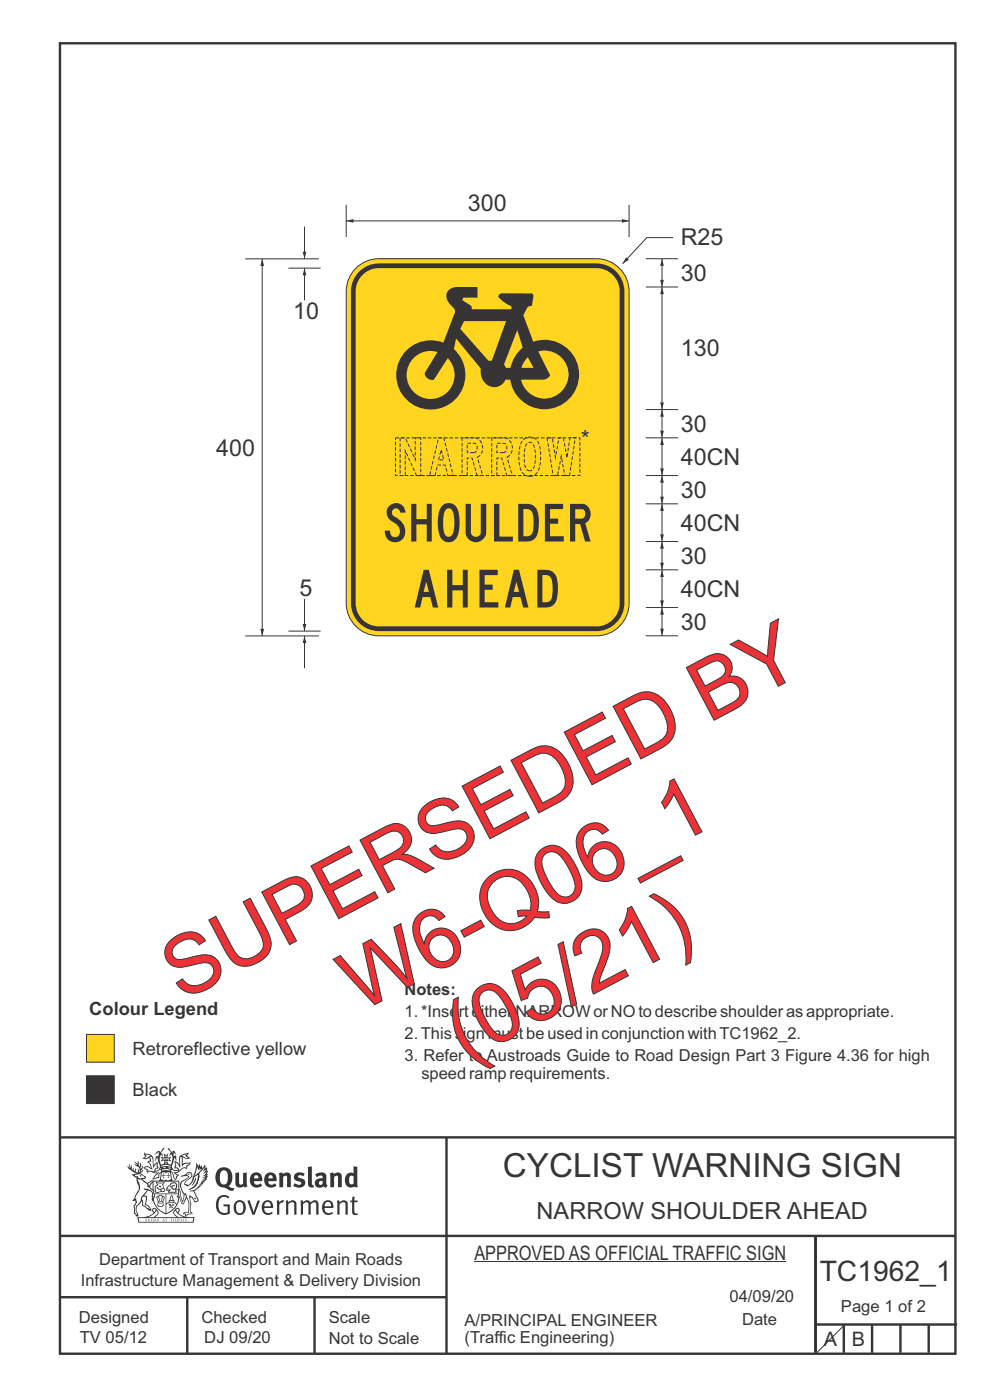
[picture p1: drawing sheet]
<svg xmlns="http://www.w3.org/2000/svg" width="210mm" height="297mm" viewBox="0 0 210 297" stroke-linecap="round" stroke-linejoin="round" font-family="sans-serif">
<g fill="none" stroke="#373435" stroke-width=".51">
<path d="M12.7 9.2h190v278h-190zM12.7 241.3h190M94.7 241.4v45.8M12.7 275.2h82M12.7 262.2h190.1M39.7 275.2v12M66.7 275.2v12M173 262.1v24.9M173 281h30M179 281v6M185 281v6M191 281v6"/>
<path d="M197 281v6"/>
</g>
<path d="M100.6 267.7h66.2" fill="none" stroke="#373435" stroke-width=".21"/>
<path d="M18.3 228.2h5.9v5.9h-5.9z" fill-rule="evenodd" fill="#373435" stroke="#373435" stroke-width=".21"/>
<g fill="#ffd520" stroke="#373435" stroke-width=".21">
<path d="M18.3 219.4h5.9v5.9h-5.9z" fill-rule="evenodd"/>
<path d="M75.1 57.3a6.9 6.9 0 0 1 5.3-2.4h46.1a6.9 6.9 0 0 1 6.9 6.9v66.2a6.9 6.9 0 0 1-6.9 6.9h-46.1a6.9 6.9 0 0 1-7-6.9v-66.2a6.9 6.9 0 0 1 1.7-4.5z" fill-rule="evenodd"/>
</g>
<path d="M76.2 57.6a5.9 5.9 0 0 1 4.2-1.7h46.1a5.9 5.9 0 0 1 5.9 5.9v66.2a5.9 5.9 0 0 1-5.9 5.9h-46.1a5.9 5.9 0 0 1-6-5.9v-66.2a5.9 5.9 0 0 1 1.8-4.2z" fill-rule="evenodd" fill="#373435"/>
<path d="M77.2 58a4.9 4.9 0 0 1 3.2-1.1h46.1a4.9 4.9 0 0 1 4.9 4.9v66.2a4.9 4.9 0 0 1-4.9 4.9h-46.1a4.9 4.9 0 0 1-5-4.9v-66.2a4.9 4.9 0 0 1 1.8-3.8z" fill-rule="evenodd" fill="#ffd520"/>
<path d="M140.4 128.9v6" fill="none" stroke="#373435" stroke-width=".21"/>
<g fill="#373435">
<path d="M140.4 128.9l.4 1.5h-.8z"/>
<path d="M140 133.4h.8l-.4 1.5z"/>
</g>
<path d="M142.8 50.4h-5.6l-5.1 5.5M137 128.9h6.8" fill="none" stroke="#373435" stroke-width=".21"/>
<path d="M132.8 54.6l.6 .5-1.3 .8z" fill="#373435"/>
<path d="M84.9 92.9h1.1l2.1 4.6v-4.6h1.2v8h-1l-2.3-5.3v5.3h-1.1zM93 92.9h1.1l2 8h-1.1l-.6-2.2h-1.6l-.5 2.2h-1.2zM93.6 95.4l.5 2.2h-1.1zM98 92.9h2.7a2.22 2.22 0 0 1 1.7 1.8 2.22 2.22 0 0 1-1.2 2.3l1.2 3.9h-1.2l-1.1-3.7h-1v3.7h-1.1zM99.1 94h1.4a1.04 1.04 0 0 1 .6 1.7l-.4 .3h-1.6zM104.3 92.9h2.7a2.22 2.22 0 0 1 1.7 1.8 2.22 2.22 0 0 1-1.2 2.3l1.2 3.9h-1.2l-1.1-3.7h-1v3.7h-1.1zM105.4 94h1.4a1.04 1.04 0 0 1 .5 1.7l-.3 .3h-1.6zM111 93.3a2.06 2.06 0 0 1 2.2-.4 2.06 2.06 0 0 1 1.3 1.8 9.7 9.7 0 0 1-.4 5.3 2 2 0 0 1-2.1 1 2 2 0 0 1-1.6-1.6 7.7 7.7 0 0 1 .6-6.1zM111.7 94.2a.87 .87 0 0 1 .9-.3 .87 .87 0 0 1 .7 .7l.3 2.3a3.7 3.7 0 0 1-.9 2.9 1.07 1.07 0 0 1-1.4-1.1 8.5 8.5 0 0 1 .4-4.5zM116 92.9h1.2l.6 4.1 .8-4.1h.9l.8 4.2 .6-4.2h1.1l-1.2 8h-1l-.7-4.1-.8 4.1h-1z" fill="none" stroke="#373435" stroke-width=".21" stroke-dasharray=".8 .4" stroke-linecap="butt"/>
<path d="M73.5 46.9h59.9" fill="none" stroke="#373435" stroke-width=".21"/>
<g fill="#373435">
<path d="M131.9 46.5l1.5 .4-1.5 .4z"/>
<path d="M73.5 46.9l1.5-.4v.8z"/>
</g>
<path d="M133.4 43.5v6.8" fill="none" stroke="#373435" stroke-width=".21"/>
<path d="M98.4 68.1h9l-3.1 8.4h-.7l-6-6.7zM88.1 75.7a5.1 5.1 0 0 0-.5 7.2 5.1 5.1 0 0 0 7.2 .4 5.1 5.1 0 0 0 .2-7.3l-2.9 4.4a1.36 1.36 0 0 1-1.4-.1 1.36 1.36 0 0 1-.5-1.4l2.6-4.2a4.9 4.9 0 0 0-4.7 1zM114.2 74.6a5.1 5.1 0 0 1 6.2 3.6 5.1 5.1 0 0 1-3.7 6.2 5.1 5.1 0 0 1-6.2-3.8h4.7a1.6 1.6 0 0 0 1.5-1.1zM112 75.8l1.2 2.2h-2.6l.4-1zM95.1 61.6a2.35 2.35 0 0 0 .8 3.4 1.44 1.44 0 0 1 .6 1.3l-2.5 6.4a7.3 7.3 0 0 0-10 7.1 7.3 7.3 0 0 0 10.5 6.4 7.3 7.3 0 0 0 1.8-12.1l.5-2.3 5.2 6.4a3 3 0 0 0 1 3.1 3 3 0 0 0 3.2 .4l.6-.5 .4-.6h1a7.3 7.3 0 0 0 8.8 6.1 7.3 7.3 0 0 0 5.6-9.2 7.3 7.3 0 0 0-9.5-5l-2.1-5.6 .6-1.2a.94 .94 0 0 1 1-.8l.2-.1 .4-2.1-.3-.4-6.6-.1a.75 .75 0 0 0-.6 .8l1.2 1.1 1.5 .8 .1 .6-.2 .1h-8.2l-.1-.7-1.9-1.2 .2-.5h3v-2.3h-4.3l-.8 .1zM109.7 70l1.2 3.7a8.3 8.3 0 0 0-2.7 4.3h-.8l-.5-.7z" fill-rule="evenodd" fill="#373435"/>
<g fill="#373435">
<path d="M82.6 107.3a1.97 1.97 0 0 1 2.2-.4 1.97 1.97 0 0 1 1.2 1.8h-1.1a.9 .9 0 0 0-1.4-.7 .9 .9 0 0 0 .2 1.6 3.2 3.2 0 0 1 1.9 4.6 2.2 2.2 0 0 1-2.6 .7 2.2 2.2 0 0 1-1.4-2.3h1.1a1.12 1.12 0 0 0 1.3 1.3 1.12 1.12 0 0 0 .8-1.7 3.9 3.9 0 0 0-2.1-1.9 2.08 2.08 0 0 1-.1-3z"/>
<path d="M87.2 106.9h1.1v3.2h2.2v-3.2h1.1v8h-1.1v-3.6h-2.2v3.6h-1.1z"/>
<path d="M98.8 106.9h1.1v6a1.06 1.06 0 0 0 1 1 1.06 1.06 0 0 0 1.1-1v-6h1.1v6.1a2.19 2.19 0 0 1-2.2 2 2.19 2.19 0 0 1-2.1-2z"/>
<path d="M104.8 106.9h1.1v6.9h2.9v1.1h-4z"/>
<path d="M115.6 106.9h3.9v1.1h-2.8v2h1.7v1.1h-1.7v2.7h2.9v1.1h-4z"/>
<path d="M94.8 120.9h1.2v3.2h2.2v-3.2h1v8h-1v-3.6h-2.2v3.6h-1.2z"/>
<path d="M101.7 120.9h3.9v1.1h-2.8v2h1.7v1.1h-1.7v2.7h2.9v1.1h-4z"/>
<path d="M93.8 107.3a7.6 7.6 0 0 0-.4 6.7 2 2 0 0 0 2.1 1 2 2 0 0 0 1.7-1.6 8.2 8.2 0 0 0-.4-5.9 1.98 1.98 0 0 0-3-.2zM94.5 108.2a.87 .87 0 0 1 .9-.3 .87 .87 0 0 1 .7 .7l.3 2.3a3.7 3.7 0 0 1-.9 2.9 1.07 1.07 0 0 1-1.4-1.1 8.5 8.5 0 0 1 .4-4.5z"/>
<path d="M109.9 106.9v8a3.9 3.9 0 0 0 3.7-.8 7.9 7.9 0 0 0 .2-6.1 2.16 2.16 0 0 0-2.1-1.1zM111 108a1.61 1.61 0 0 1 2.1 1.8l.1 .4a4.8 4.8 0 0 1-.7 3.3l-.3 .2-1.2 .1z"/>
<path d="M120.9 106.9v8h1.1v-3.7h1l1.1 3.7h1.2l-1.2-3.9a2.22 2.22 0 0 0 1.2-2.3 2.22 2.22 0 0 0-1.7-1.8zM122 108h1.4a1.04 1.04 0 0 1 .6 1.7l-.4 .3h-1.6z"/>
<path d="M90.4 123.4l.6 2.2h-1.1zM89.9 120.9l-1.9 8h1.1l.5-2.2h1.7l.5 2.2h1.2l-2-8z"/>
<path d="M109.5 123.4l.6 2.2h-1.1zM109 120.9l-1.9 8h1.1l.6-2.2h1.6l.6 2.2h1.1l-2-8z"/>
<path d="M114 120.9v8a3.9 3.9 0 0 0 3.6-.8 7.9 7.9 0 0 0 .2-6.1 2.16 2.16 0 0 0-2-1.1zM115.1 122a1.61 1.61 0 0 1 2.1 1.8v.4a4.8 4.8 0 0 1-.6 3.3l-.4 .2-1.1 .1z"/>
</g>
<path d="M140.4 54.9v6" fill="none" stroke="#373435" stroke-width=".21"/>
<g fill="#373435">
<path d="M140.4 54.9l.4 1.5h-.8z"/>
<path d="M140 59.4h.8l-.4 1.5z"/>
</g>
<path d="M137 54.9h6.8M137 60.9h6.8M140.4 60.9v26" fill="none" stroke="#373435" stroke-width=".21"/>
<g fill="#373435">
<path d="M140.4 60.9l.4 1.5h-.8z"/>
<path d="M140 85.4h.8l-.4 1.5z"/>
</g>
<path d="M140.4 86.9v6" fill="none" stroke="#373435" stroke-width=".21"/>
<g fill="#373435">
<path d="M140.4 86.9l.4 1.5h-.8z"/>
<path d="M140 91.4h.8l-.4 1.5z"/>
</g>
<path d="M137 86.9h6.8M137 92.9h6.8M140.4 120.9v8" fill="none" stroke="#373435" stroke-width=".21"/>
<g fill="#373435">
<path d="M140.4 120.9l.4 1.5h-.8z"/>
<path d="M140 127.4h.8l-.4 1.5z"/>
</g>
<path d="M140.4 114.9v6" fill="none" stroke="#373435" stroke-width=".21"/>
<g fill="#373435">
<path d="M140.4 114.9l.4 1.5h-.8z"/>
<path d="M140 119.4h.8l-.4 1.5z"/>
</g>
<path d="M137 114.9h6.8M140.4 106.9v8M137 120.9h6.8" fill="none" stroke="#373435" stroke-width=".21"/>
<g fill="#373435">
<path d="M140.4 106.9l.4 1.5h-.8z"/>
<path d="M140 113.4h.8l-.4 1.5z"/>
</g>
<path d="M140.4 100.9v6" fill="none" stroke="#373435" stroke-width=".21"/>
<g fill="#373435">
<path d="M140.4 100.9l.4 1.5h-.8z"/>
<path d="M140 105.4h.8l-.4 1.5z"/>
</g>
<path d="M140.4 92.9v8M137 100.9h6.8M137 106.9h6.8" fill="none" stroke="#373435" stroke-width=".21"/>
<g fill="#373435">
<path d="M140.4 92.9l.4 1.5h-.8z"/>
<path d="M140 99.4h.8l-.4 1.5z"/>
</g>
<path d="M64.6 134.9v6.9M137 134.9h6.8" fill="none" stroke="#373435" stroke-width=".21"/>
<path d="M64.6 134.9l.4 1.5h-.8z" fill="#373435"/>
<path d="M64.6 56.9v6.8" fill="none" stroke="#373435" stroke-width=".21"/>
<path d="M64.6 56.9l.4 1.5h-.8z" fill="#373435"/>
<path d="M64.6 127v6.9" fill="none" stroke="#373435" stroke-width=".21"/>
<path d="M64.2 132.4h.8l-.4 1.5z" fill="#373435"/>
<path d="M64.6 48.1v6.8" fill="none" stroke="#373435" stroke-width=".21"/>
<path d="M64.2 53.4h.8l-.4 1.5z" fill="#373435"/>
<path d="M52 54.9h15.6M55.6 54.9v80M61.2 56.9h6.8M73.4 43.5v6.8M52 134.9h15.6M61.2 133.9h6.8" fill="none" stroke="#373435" stroke-width=".21"/>
<g fill="#373435">
<path d="M55.6 54.9l.4 1.5h-.8z"/>
<path d="M55.2 133.4h.8l-.4 1.5z"/>
</g>
<path d="M83.9 92.9h39.1v8h-39.1z" fill="none" stroke="#373435" stroke-width=".21" stroke-dasharray=".8 .4" stroke-linecap="butt"/>
<g fill="#373435">
<path d="M47 248.4a2.55 2.55 0 0 0 0 2.7l.3 .2a.81 .81 0 0 0 1-1v-.5a1.04 1.04 0 0 0-1.1-1.5zM46.3 248.1a1.82 1.82 0 0 1 2.1-.2 1.82 1.82 0 0 1 .9 1.8 2.29 2.29 0 0 1-.8 2l.7 .3h.5l-.2 .6a2.87 2.87 0 0 1-2-.7 2.12 2.12 0 0 1-1.7-3.1z" fill-rule="evenodd"/>
<path d="M49.9 248.9l.8-.2v2a.46 .46 0 0 0 .3 .6 .46 .46 0 0 0 .6-.3v-2.1l.7-.2v2.4l.2 .5-.5 .3-.3-.3a1.02 1.02 0 0 1-1.2 .3 1.02 1.02 0 0 1-.6-1.1z" fill-rule="evenodd"/>
<path d="M54 249.5l-.1 .5h.9a.49 .49 0 0 0-.2-.6 .49 .49 0 0 0-.6 .1zM53.4 249.1a1.34 1.34 0 0 1 1.6-.2 1.34 1.34 0 0 1 .6 1.5v.2h-1.7a.77 .77 0 0 0 .5 .8 .77 .77 0 0 0 .9-.4l.3 .5a1.59 1.59 0 0 1-2 .2 1.59 1.59 0 0 1-.5-2.1z" fill-rule="evenodd"/>
<path d="M57 249.5l-.1 .5h1a.49 .49 0 0 0-.2-.6 .49 .49 0 0 0-.7 .1zM56.4 249.1a1.34 1.34 0 0 1 1.6-.2 1.34 1.34 0 0 1 .7 1.5v.2h-1.8a.77 .77 0 0 0 .5 .8 .77 .77 0 0 0 .9-.4l.4 .5a1.59 1.59 0 0 1-2.1 .2 1.59 1.59 0 0 1-.5-2.1z" fill-rule="evenodd"/>
<path d="M59.2 248.9l.7-.2 .1 .4a.95 .95 0 0 1 1-.3 .95 .95 0 0 1 .7 .8v2.3h-.8v-2.3a.46 .46 0 0 0-.8 .1v2.2h-.8z" fill-rule="evenodd"/>
<path d="M62.6 249.1a1.75 1.75 0 0 1 2-.1l-.2 .5-.6-.2a.43 .43 0 0 0-.6 .3l.4 .3a1.04 1.04 0 0 1 1.2 1.1 1.04 1.04 0 0 1-1.4 1l-1.2-.4 .3-.6 1 .4 .4-.4a.88 .88 0 0 0-1-.5l-.4-.2-.1-.4z" fill-rule="evenodd"/>
<path d="M65.3 247.6l.8-.2 .1 3.8 .3 .2 .1 .4a.88 .88 0 0 1-1 0 .88 .88 0 0 1-.3-1z" fill-rule="evenodd"/>
<path d="M67.8 250.6a.43 .43 0 0 0-.1 .7 .43 .43 0 0 0 .7-.1v-.7zM66.8 249.1a1.7 1.7 0 0 1 2.4 .1v1.9l.3 .4-.4 .5-.5-.4a1.03 1.03 0 0 1-1.7-.1 1.03 1.03 0 0 1 .8-1.5h.7v-.4a.8 .8 0 0 0-1.2 .1z" fill-rule="evenodd"/>
<path d="M70 248.9l.7-.2 .1 .4a.95 .95 0 0 1 1-.3 .95 .95 0 0 1 .7 .8v2.3h-.8v-2.3a.46 .46 0 0 0-.8 .1v2.2h-.8z" fill-rule="evenodd"/>
<path d="M74.3 249.5a1.48 1.48 0 0 0 0 1.7h.5l.2-.1v-1.5l-.3-.2zM75 247.4l.8 .1 .1 4.4h-.7l-.1-.2a1.26 1.26 0 0 1-1.4 0 1.26 1.26 0 0 1-.5-1.3 1.29 1.29 0 0 1 .4-1.4 1.29 1.29 0 0 1 1.4-.1z" fill-rule="evenodd"/>
<path d="M46.4 253.9a1.72 1.72 0 0 1 2.3 0l-.3 .3a1.24 1.24 0 0 0-1.4-.2 1.24 1.24 0 0 0-.6 1.4 1.49 1.49 0 0 0 1.2 1.9l.7-.1v-1.3h-.8l-.1-.4h1.3v1.9a1.93 1.93 0 0 1-2.2 0 1.93 1.93 0 0 1-.7-2.2l.2-.8z" fill-rule="evenodd"/>
<path d="M50.4 255.1a1.65 1.65 0 0 0 .2 2.2 .99 .99 0 0 0 1-1.4 .78 .78 0 0 0-.4-.8 .78 .78 0 0 0-.8 0zM50 254.9a1.33 1.33 0 0 1 1.6-.1 1.33 1.33 0 0 1 .5 1.4 1.31 1.31 0 0 1-1.3 1.6 1.31 1.31 0 0 1-1.2-1.6v-.6z" fill-rule="evenodd"/>
<path d="M52.5 254.7l.4-.1 .9 2.6 .8-2.5h.5l-1.1 3h-.5z" fill-rule="evenodd"/>
<path d="M56.3 255.2l-.2 .7h1.3a.7 .7 0 0 0-.3-.8 .7 .7 0 0 0-.8 .1zM55.9 255a1.22 1.22 0 0 1 1.5-.2 1.22 1.22 0 0 1 .5 1.5h-1.8a.93 .93 0 0 0 .5 1 .93 .93 0 0 0 1.1-.2l.2 .3a1.43 1.43 0 0 1-1.8 .1 1.43 1.43 0 0 1-.6-1.7z" fill-rule="evenodd"/>
<path d="M58.7 254.7l.4-.1 .1 .5 .4-.4 .6-.1-.2 .5a.66 .66 0 0 0-.8 .7v1.9h-.4z" fill-rule="evenodd"/>
<path d="M60.6 254.7l.4-.1 .1 .5a.94 .94 0 0 1 1-.5 .94 .94 0 0 1 .8 .8v2.3h-.5l-.1-2.5a.81 .81 0 0 0-1.2 .3v2.2h-.4z" fill-rule="evenodd"/>
<path d="M63.7 254.7l.5-.1 .1 .5 .4-.3a.78 .78 0 0 1 1.1 .3 .9 .9 0 0 1 1-.5 .9 .9 0 0 1 .8 .8v2.3h-.5l-.1-2.5a.67 .67 0 0 0-1.1 .3v2.2h-.5v-2.4l-.4-.3-.7 .4v2.3h-.5z" fill-rule="evenodd"/>
<path d="M69 255.2l-.1 .7h1.3a.7 .7 0 0 0-.3-.8 .7 .7 0 0 0-.9 .1zM68.7 255a1.22 1.22 0 0 1 1.5-.2 1.22 1.22 0 0 1 .5 1.5h-1.8a.93 .93 0 0 0 .4 1 .93 .93 0 0 0 1.2-.2l.1 .3a1.44 1.44 0 0 1-1.7 .1 1.44 1.44 0 0 1-.6-1.7z" fill-rule="evenodd"/>
<path d="M71.4 254.7l.5-.1 .1 .5a.94 .94 0 0 1 1-.5 .94 .94 0 0 1 .8 .8v2.3h-.5l-.1-2.5a.81 .81 0 0 0-1.2 .3v2.2h-.4z" fill-rule="evenodd"/>
<path d="M74.7 253.9l.5-.1v.9h.7l-.1 .3h-.6v2.2l.1 .2h.5l.1 .3a.75 .75 0 0 1-1.2-.6v-2.1h-.4v-.3h.4z" fill-rule="evenodd"/>
<path d="M30.8 244.9l1.1 .3-.9 .5h-.4l.6-.5zM31.8 245.4h.2a2.44 2.44 0 0 1 .4 1.9l.1 .5 .7-1-.1 .6 .3 .3a.57 .57 0 0 0-.6 .7l-1-.1-.5 .2 .2-.5-.8-.3 .7-.1 .9 .5 .1-.1-.6-1.3-.2-.2h.5zM30.7 244.4l-.1 .5 .2 .4-.6 .4a1.04 1.04 0 0 0 1.4-.1l.2 .6-.3 .1-.2 .4a.94 .94 0 0 1 .8 1.1l-.2-.1a1.16 1.16 0 0 0-1.5-.1l.3 .4 .4 .2 .1 .5 .2 .1 .1-.2a.94 .94 0 0 1 1.1 .2l.8 .1-1.2 1.2a1.13 1.13 0 0 0 1.2-.2l.4-.1-.1-.4 .5-.8a.83 .83 0 0 0-.6 1.1l-.3-.1-.7 .4 1.1-1.4-.5 .1-.5-.1 1.3-.5-.1-.1-.9 .4v-.3l.2-.2 .3 .1 .1-.3-.2-.4v-.6l-.1-.4-.7 1v-.7a1.42 1.42 0 0 0-1.6-1.8z" fill-rule="evenodd"/>
<path d="M38.5 245.2l.5-.2 .7-.1-.6 .3 .8 .5h-.3zM38.3 245.5l.2-.1 .1 2a1.69 1.69 0 0 1 1.6-.6l-.8 .5 .1 .5a1.1 1.1 0 0 0-1.5 .6l-.1-.5-.2-.2h-.5l.3-.4-.3-.7a1.42 1.42 0 0 1 .8 1.1l.2-.1zM37.1 246.2l.1 1-.2 .3 .1 .4h.5l.1 .2a.96 .96 0 0 1-1.1-.1l-.1 .1a1.06 1.06 0 0 0 1.3 .2v.1a.72 .72 0 0 1-1 .2l.3 .5 .6 .2-.4 .2-.1 .6-.2-.3-.4-1.1-.4-.4 .4 .9a1.54 1.54 0 0 0 .7 1.2l.2-.3a.58 .58 0 0 1 .4-.8l.2-.1h-.3l-.5-.3 .9-.5a.93 .93 0 0 1 1.2-.5v.2l.2-.2 .1-.5a.99 .99 0 0 0 .7-.8l-1.3 .1-.3 .2-.1-1.4 .9 .4 .9-.3h-.4l-.5-.4 .4-.7-.6 .2a1.46 1.46 0 0 0-1.4 2.1v.4l-.2-.4z" fill-rule="evenodd"/>
<path d="M35.6 248.9l.2 .1-.1 .3 .4 .1h-.4v.6l-.1-.6h-.3l.3-.1z" fill-rule="evenodd"/>
<path d="M34.6 248.9l.2 .1v.3l.3 .1h-.3l-.1 .6v-.6h-.4l.4-.1z" fill-rule="evenodd"/>
<path d="M34.3 248.8a.57 .57 0 0 1 .9 .2 .57 .57 0 0 1 .9-.2l.2 1.4h-.2a.57 .57 0 0 1-.9 0 .69 .69 0 0 1-1.1 0zM34.2 248.1l-.3 2.1-.2 .4h3l-.2-.4-.3-2.1h-.2v.2l-.8-.1-.8 .1v-.2z" fill-rule="evenodd"/>
<path d="M34.2 252.4a.3 .3 0 0 0 .6 0 .3 .3 0 0 0-.6 0zM33.3 250.9l.3 .3-.3 .4a.79 .79 0 0 0 0 1.3l.8-.2-.1-.3a.55 .55 0 0 1-.7-.6l.1-.1 .2 .3 .3 .2 .8-.2-.4-.7 .4-.4-.7 .2zM33 250.7l1.1 .2 .9-.2-.4 .6 .4 1.2a.56 .56 0 0 1-.8 .3l-.2 .1a.73 .73 0 0 1-.9 .1 .73 .73 0 0 1-.3-1v-.4l.6-.4z" fill-rule="evenodd"/>
<path d="M35.6 251.8l.7-.4a.58 .58 0 0 1 1-.1 .58 .58 0 0 1-.4 .9l-.3-.3a.43 .43 0 0 1 .6-.4 .57 .57 0 0 0-.8 .2l-.2-.1-.3 .1 .4 .2a.55 .55 0 0 0 .9 .4v.5h-1.3l.3-.4-.1-.1-.6 .1 .2-.3-.2-.1zM35.4 251.8l-.1 .2a.39 .39 0 0 0 .2 .6h.3l-.2 .4h1.9l-.1-.8a.86 .86 0 0 0-.1-1.3 .86 .86 0 0 0-1.3 .4z" fill-rule="evenodd"/>
<path d="M36 254.8h.8v.2h-.8zM36.4 253.8l.2 .8h-.4zM36.4 253.5l-.3 .5-.1 .6h-.2v.4l-.7 .4 .2 .1a1.48 1.48 0 0 1 2.1 .2l.2-.1-.6-.5v-.5h-.2l-.1-.6z" fill-rule="evenodd"/>
<path d="M35.8 255.4l.4 .1 .1 .3 .3-.2-.2-.2a.38 .38 0 0 1 .5 .5l-.2-.2-.3 .2 .3 .2-.3 .3-.1-.4-.4 .4-.1-.2 .4-.3-.1-.1-.2 .1z" fill-rule="evenodd"/>
<path d="M34.5 254h.2v.2l-.2 .6h-.2zM33.6 255.3h.9v.2a.55 .55 0 0 1-.8 .4v-.2l-.2-.1zM33.4 254h.2l.2 .8h-.2zM33.6 255l.8-.1 .1 .2h-.8zM33.8 253.7h.5l-.2 1.1h-.1zM33.3 253.8l-.1 .3 .3 1.1a.48 .48 0 0 0-.1 .6 .48 .48 0 0 0 .5 .2h.5a.49 .49 0 0 0 .2-.8l.3-1.1-.1-.3a1.42 1.42 0 0 0-1.5 0z" fill-rule="evenodd"/>
<path d="M33.7 251.5l.4 .1 .1 .3h-.3z" fill-rule="evenodd"/>
<path d="M41.3 250.1l.3-.2-.2 .8-.6 .8h-.2l.5-.7z" fill-rule="evenodd"/>
<path d="M39.7 249l.3-.2 .5 .2a.88 .88 0 0 1-.6 1.1 1.22 1.22 0 0 0-.8 1.3l.5 .2a.72 .72 0 0 0 .9-.4l.5-.8 .2-.6 .8-.6v.2a2.85 2.85 0 0 1-2 2.9l.1 .1a2.13 2.13 0 0 0 1.9-1.5v-.3a2.01 2.01 0 0 0 .3-1.7l1.1-1.3-.4 1 .7-.5-.7 1 .8-.4-.8 .8 .7-.2-.9 .6 .8-.1-.8 .4h.7l-.8 .3 .3 .2h-.4l.2 .3h-.4l.2 .3h-.4l.1 .2h-.1a2.16 2.16 0 0 1-2 1.1l.1 .2 .4-.1a.76 .76 0 0 1 .7 .8l.5 1.2-.6 .2a1.45 1.45 0 0 0-1.1-1.3l.2 1.8-.1 1.8 .4 .3a1.07 1.07 0 0 0-1.2 .4v-.3l-.5-.2a.87 .87 0 0 1 1.1-.1v-.7a4.4 4.4 0 0 0-.6-3.1l-.1-.3h-.2a2.16 2.16 0 0 1-.7-2.2l.3-.4 1.2-.7a.55 .55 0 0 0-.4-.8zM37.8 252.4a.76 .76 0 0 1 .3 1.1l.6 1.6 .4-1.7 .2 .1a.61 .61 0 0 1-.1 .9l-.3 .8-.2 .1-.7-1.6-.3 .1a1.18 1.18 0 0 0 .1-1.4zM41.8 247.5l.2 .7 .3-.5v.6l.4-.5a1.9 1.9 0 0 1-1.2 1.4l-.3 .3zM38.2 249.6l1.4-.2 .2 .2v.3l-.5 .2a1.26 1.26 0 0 0-.9 1.9l.2 .7a1.84 1.84 0 0 1 .1 2.1l-.4-1.4a.96 .96 0 0 0-.4-1.2l-.4 .2a.78 .78 0 0 1 0 1.3l.1 .3h.4l.4 1.1a.38 .38 0 0 0 .2 .4 .38 .38 0 0 0 .4-.1l.6-1.2a2.94 2.94 0 0 1 .4 2.5l-.1 .4h-.8l-.3 .4v.2l.4-.1 .1 .4 .2 .1a1.02 1.02 0 0 1 1.3-.5v-.4l-.3-.1 .1-1.8-.3-1.3h.1a1.14 1.14 0 0 1 .8 1 .63 .63 0 0 0 .8-.2 .63 .63 0 0 0-.2-.9l-.6-1.2 .9-.6 .2-.4h.3l-.1-.2h.4l-.1-.3h.3l-.1-.3 .5-.1-.2-.2 .6-.4v-.2h-.2l.4-.5h-.3l.3-.5-.4 .1 .4-.5v-.3l-.3 .2 .2-.7-.1-.2-.4 .3v-.8l-.6 .8-.2-.8-.2 .5-.3-.7-.1 .6-.5-.8-.1 1.4-.6 1.8a1.81 1.81 0 0 1-1 1.5l-.6-.2a1.75 1.75 0 0 1 1.1-1.2 .75 .75 0 0 0 .1-1.3 .75 .75 0 0 0-1.2 .4z" fill-rule="evenodd"/>
<path d="M41.2 254.1h.3l.2 .2-.4 .1z" fill-rule="evenodd"/>
<path d="M29.4 258.4h11.6l-.1 .8h-11.4zM31.3 258.2l.5-.1a2.48 2.48 0 0 0 1.4-1.3l.3 .5-.5 .6-.5 .3zM32.5 256.6l.3-.2 .2 .1-.3 .7zM37.2 256.8a2.65 2.65 0 0 0 1.8 1.4h-1.1l-.5-.3-.5-.6zM37.4 256.5l.2-.1 .3 .2-.3 .6zM29.2 258.2l.1 1.2h11.8l.2-1.1-.2-.1a4.1 4.1 0 0 1-3.3-.9l.3-.4-.1-.6a1.06 1.06 0 0 0-1.3 1l.2 .4 .6 .5h-4.7l.3-.1a.84 .84 0 0 0 .6-.8 .84 .84 0 0 0-.5-.8l-.3-.2h-.5l-.1 .6 .3 .4a4.2 4.2 0 0 1-3.4 .9z" fill-rule="evenodd"/>
<path d="M31 258.7l.1 .2h-.2zM31 258.5l-.3 .6 .4-.2 .2 .2z" fill-rule="evenodd"/>
<path d="M31.3 258.6h.3v.4a.25 .25 0 0 0 .2-.1 .25 .25 0 0 0-.1-.3h.1a.29 .29 0 0 1 0 .4 .29 .29 0 0 1-.4 0 .29 .29 0 0 1 0-.4z" fill-rule="evenodd"/>
<path d="M32.2 258.6a.22 .22 0 0 1 .3 .2 .22 .22 0 0 1-.3 .2zM32 258.6l.1 .4a.33 .33 0 0 0 .4 0 .33 .33 0 0 0 0-.4 .33 .33 0 0 0-.5 0z" fill-rule="evenodd"/>
<path d="M32.9 258.7l.1 .2h-.2zM32.9 258.5l-.2 .6 .3-.2 .2 .2z" fill-rule="evenodd"/>
<path d="M33.3 258.6h.2l.1 .1 .2-.1-.2 .2 .2 .3-.3-.3-.1 .3h-.1l.2-.3z" fill-rule="evenodd"/>
<path d="M34.7 258.7l.1 .2h-.2zM34.7 258.5l-.3 .6 .4-.2 .2 .2z" fill-rule="evenodd"/>
<path d="M35 258.5h.5l-.2 .1v.5h-.2l.1-.5z" fill-rule="evenodd"/>
<path d="M36.2 258.6l.3-.1-.1 .1v.2h.1h-.1v.3h-.2z" fill-rule="evenodd"/>
<path d="M36.7 258.6h.2v.5h-.2z" fill-rule="evenodd"/>
<path d="M37.3 258.6a.22 .22 0 0 1 .3 .2 .22 .22 0 0 1-.3 .2zM37.1 258.6v.4a.33 .33 0 0 0 .5 0 .33 .33 0 0 0 0-.4 .33 .33 0 0 0-.5 0z" fill-rule="evenodd"/>
<path d="M37.8 258.6l.4-.1-.2 .1v.2h.1h-.1v.2l.2 .1h-.4z" fill-rule="evenodd"/>
<path d="M38.4 258.6h.2l-.1 .4 .2 .1h-.3z" fill-rule="evenodd"/>
<path d="M38.9 258.6h.2v.5h-.2z" fill-rule="evenodd"/>
<path d="M39.3 258.6h.2h-.1l.2 .3-.2 .2-.1-.1v-.1l.2 .1z" fill-rule="evenodd"/>
<path d="M34.2 247.4a1.51 1.51 0 0 1 2 .2 2.67 2.67 0 0 0-2.1 0zM35.7 247.6l.4 .1 .1 .3-.4-.1zM34.6 247.6h.5l.1 .2h-.4zM34 247.8l.3 .2h-.3zM34.9 246.9l.3-.2 .3 .2zM34.9 245.6l.2 .1v.3h-.2zM35 245.1l.2 .2 .2-.2-.1 .3h-.2zM35.1 246.3h.2l.1 .4-.2-.2-.2 .2zM35.3 245.7l.2-.1v.4h-.2zM34.4 245.7h.3l.1 .3-.4 .1 .2-.2zM35.7 245.7h.3l-.2 .2 .2 .2-.4-.1zM32.7 244.9l1-.5-.1 1-.2-.2-.3 .2-.3 1.1 .5-1 .3 .9a1.84 1.84 0 0 1 .2 1.7l.4 .1a2.48 2.48 0 0 1 2.2 0l.2-.2-.2-.7 .7-1.8 .4 .7-.2-1-.2-.1-.2 .3v-.9l.6 .4-.6-.8-.3 .1-.1 .4-.5-.9-.5-.3 .2 .5 .6 .5-.5 .8 .4-.4a2.06 2.06 0 0 1 0 2.3l-.5-.2-.2-.6 .1-.1 .8 .2-.4-.5 .4-.5-.7 .2-.2-.2 .2-.7-.5 .4-.5-.4 .2 .7-.2 .2-.7-.2 .4 .5-.4 .5 .8-.2 .1 .1-.2 .6-.5 .2a2.02 2.02 0 0 1 0-2.2l.3 .5-.1-.7-.3-.1 .8-1.2-.4 .3-.5 .8-.2-.3a.8 .8 0 0 0-.8 .5z" fill-rule="evenodd"/>
<path d="M29.2 250.1l.3 .1a.61 .61 0 0 1 .8 .4l.3 .2a.8 .8 0 0 1 .6 1l.4 .1 .5 .5a1 1 0 0 1 .5 1.1l-.1 .7v-.5h-.1a.96 .96 0 0 0-.8-1.3l-.2-.2h-.7l-.1-.1-.1 .1 .1 .3h.6l-1.2 1.3-.2 1-.4 .6a1.33 1.33 0 0 0-.5 1.8l.2 .5a1.26 1.26 0 0 1-.5-1.5l-.1-.3a1.56 1.56 0 0 0 .4-1.7l-.3 .2 .2-.5a3.2 3.2 0 0 0 .7-3zM30.4 253.9h.4a2.06 2.06 0 0 1-.1 1.6l.7 .5 .4 .4-.6-.1-.8-.6-.1-.9a.51 .51 0 0 1 .1-.9zM28.6 249.3a1.52 1.52 0 0 1 2.1 .5l-1.1 .2-.2-.1-.1-.4h-.5zM27.5 247v.8l-.3-.4h-.1a3.1 3.1 0 0 0 1.9 1.6l-1 .1 .5 .6 .5 .1 .1 1.1a1.84 1.84 0 0 1-.3 2.5l-.4 .9-.3 .4 .2 .1 .4-.1 .1 .4-.2 .5-.3 .2 .1 1.7h.2l.3 .5 .1 .1 .4-.1-.1-.5a1.3 1.3 0 0 1-.1-1.7l.9-1 .1 1.1 .6 .2 .5 .5 .1-.1 .2 .3h.5a1.85 1.85 0 0 0-1.2-1.4l.1-.3a1.39 1.39 0 0 0 0-1.4l-.5-.1 .5-.5a.66 .66 0 0 1 .9-.4 .66 .66 0 0 1 .3 .9l-.1 .4 .2-.1v.2l-.1 .3 .2 .5 .1-.3a2.24 2.24 0 0 0 .1-2.2 .73 .73 0 0 1-.7-.7 .73 .73 0 0 1 .6-.7v-.2a.94 .94 0 0 0-.9 .8 .48 .48 0 0 1-.1-.6 .48 .48 0 0 1 .5-.2l.5-.3a.51 .51 0 0 0-.8 .2l-.5 .2-1-.8h.6l.2-.5-1.2-.7 .5-.5v-.3l-.5 .4 .1-.2a.69 .69 0 0 0 .2-1v.4l-.2 .3v-1.1l-.3-.2 .1 .6-.1 .2-.4-1.3v.7l-.6-.4 .5 .7-.6-.2 .3 .3a1 1 0 0 1 .7 1.4l-.2-.8v.9l-.5-.2v-.8l-.2 .7-.2-.1-.1-.6-.2 .4-.2-.2 .1-.7-.2 .5z" fill-rule="evenodd"/>
<path d="M29.6 249.4l.2-.1 .3 .2z" fill-rule="evenodd"/>
<path d="M32.4 250.5h5.6v2l-.2-.1v-1.7h-5.2v2.5h5.2v-.8l.1 .2-.1 1.1v-.3h-2.5v4a4.1 4.1 0 0 0 2.6-3.6l.1-.1a4 4 0 0 1-2.8 3.9 4.2 4.2 0 0 1-2.8-4.7l.1 1.2 .1-.1a3.8 3.8 0 0 0 2.5 3.4v-4h-2.5l-.2-.9z" fill-rule="evenodd"/>
<circle cx="40" cy="249.1" r=".17"/>
</g>
<path d="M178.9 281.3l-5.8 5.9" fill="none" stroke="#373435" stroke-width=".21"/>
<g font-size="17.6" fill="#ed3237">
<text x="38.6" y="212.5" transform="rotate(-28 38.6 212.5)">SUPERSEDED BY</text>
<text x="76.4" y="214.8" transform="rotate(-28 76.4 214.8)">W6-Q06_1</text>
<text x="98.6" y="225.3" transform="rotate(-28 98.6 225.3)">(05/21)</text>
</g>
<text font-size="7.1" fill="#373435" x="106.7" y="249.6">CYCLIST WARNING SIGN</text>
<text font-size="6" fill="#373435" x="173.9" y="271.8">TC1962_1</text>
<text font-size="5" fill="#373435" x="113.8" y="258.6">NARROW SHOULDER AHEAD</text>
<g font-size="4.9" fill="#373435">
<text x="99.2" y="44.9">300</text>
<text x="144.4" y="52">R25</text>
<text x="144.4" y="59.6">30</text>
<text x="62.2" y="67.6">10</text>
<text x="144.4" y="75.6">130</text>
<text x="123.2" y="94.9">*</text>
<text x="144.4" y="91.6">30</text>
<text x="45.8" y="96.7">400</text>
<text x="144.4" y="98.7">40CN</text>
<text x="144.4" y="105.6">30</text>
<text x="144.4" y="112.7">40CN</text>
<text x="144.4" y="119.6">30</text>
<text x="63.5" y="126.5">5</text>
<text x="144.4" y="126.7">40CN</text>
<text x="144.4" y="133.6">30</text>
</g>
<g font-size="4.2" fill="#373435">
<text x="100.6" y="267.2">APPROVED AS OFFICIAL TRAFFIC SIGN</text>
<text x="174.7" y="285.6">A</text>
<text x="180.7" y="285.6">B</text>
</g>
<g font-size="3.9" fill="#373435">
<text x="18.9" y="215.3">Colour Legend</text>
<text x="28.1" y="223.8">Retroreflective yellow</text>
<text x="28.1" y="232.5">Black</text>
</g>
<g font-size="3.5" fill="#373435">
<text x="85.8" y="211">Notes:</text>
<text x="85.8" y="215.7">1.*InserteitherNARROWorNOtodescribeshoulderasappropriate.</text>
<text x="85.8" y="220.4">2.ThissignmustbeusedinconjunctionwithTC1962_2.</text>
<text x="85.8" y="225.1">3. Refer to Austroads Guide to Road Design Part 3 Figure 4.36 for high</text>
<text x="89.4" y="229">speedramprequirements.</text>
<text x="21" y="268.5">Department of Transport and Main Roads</text>
<text x="17.2" y="272.9">Infrastructure Management &amp; Delivery Division</text>
<text x="16.7" y="280.6">Designed</text>
<text x="42.7" y="280.6">Checked</text>
<text x="69.7" y="280.6">Scale</text>
<text x="98.5" y="281.3">A/PRINCIPAL ENGINEER</text>
<text x="154.7" y="276.2">04/09/20</text>
<text x="157.4" y="281.2">Date</text>
<text x="178.4" y="278.3">Page 1 of 2</text>
<text x="16.9" y="284.8">TV 05/12</text>
<text x="43.3" y="284.9">DJ 09/20</text>
<text x="69.7" y="285.2">Not to Scale</text>
<text x="98.5" y="284.8">(Traffic Engineering)</text>
</g>
</svg>
